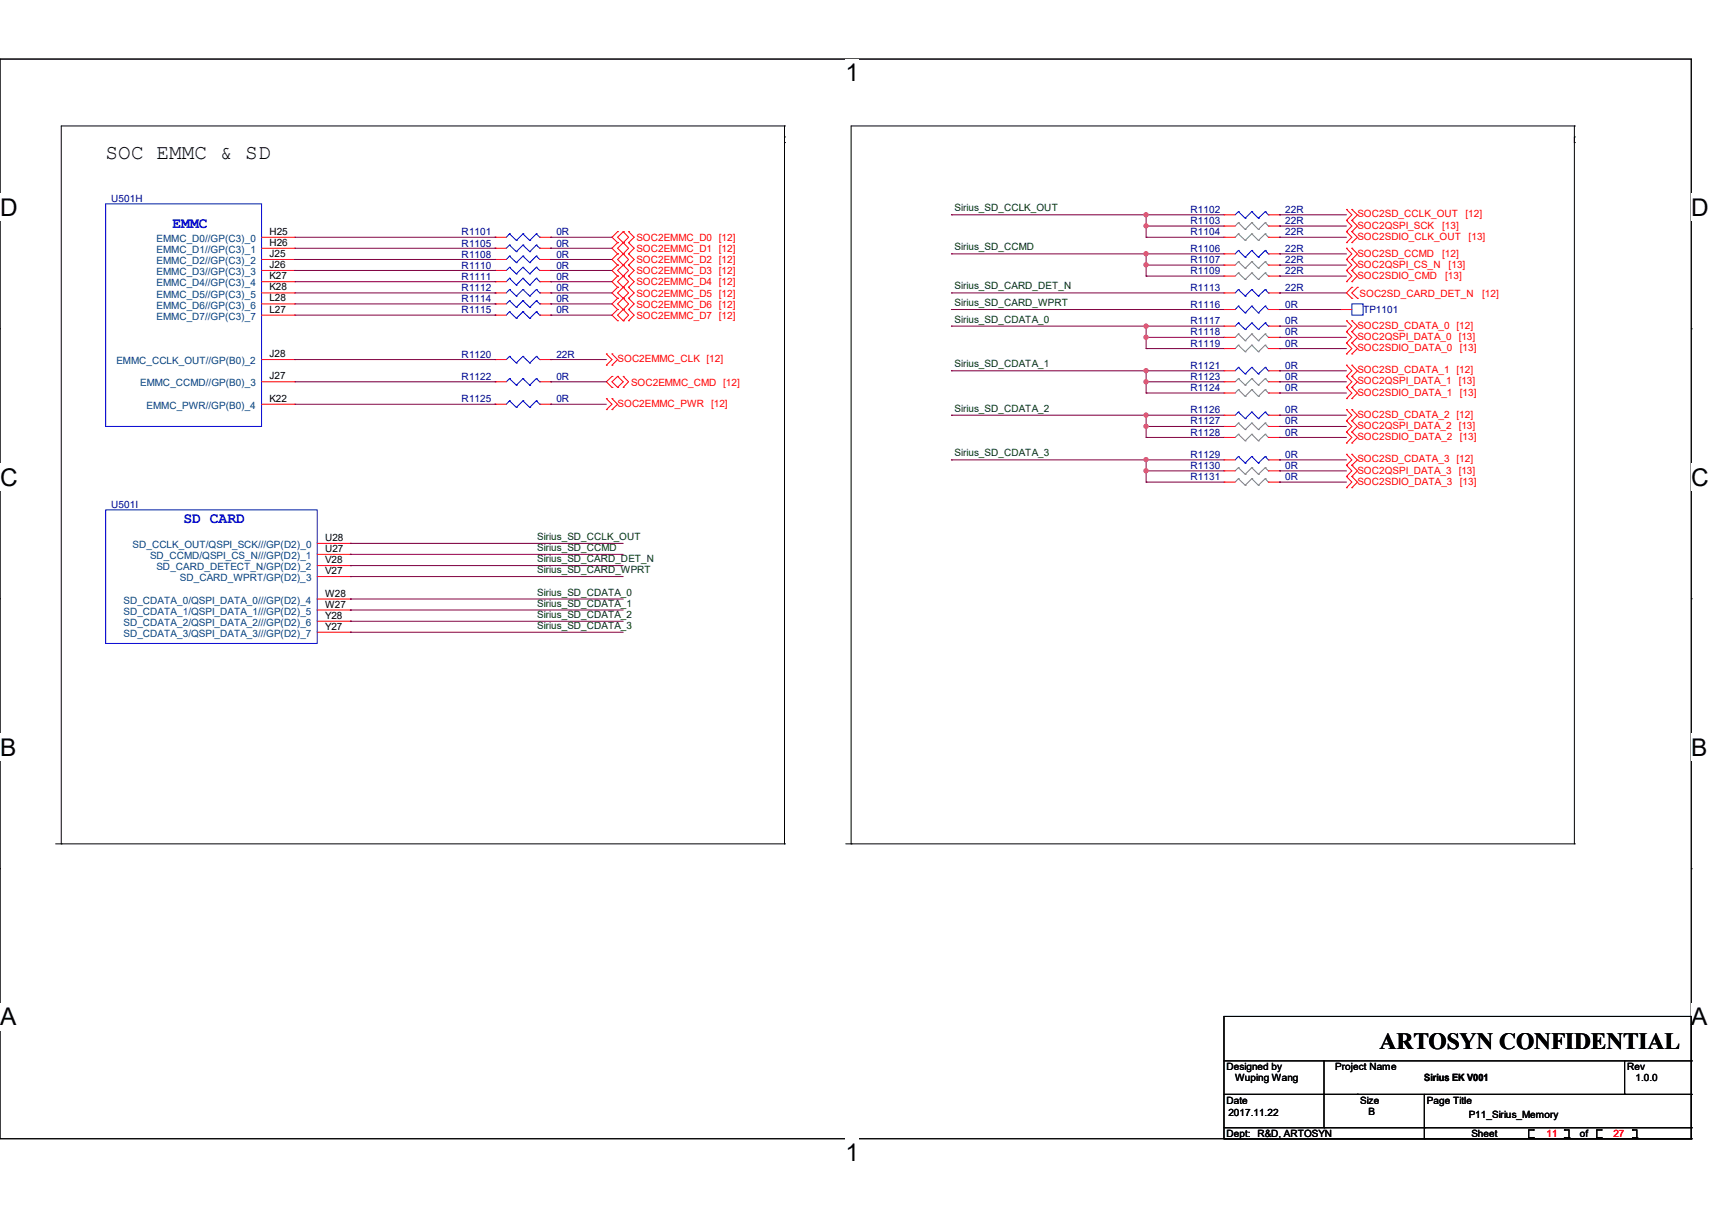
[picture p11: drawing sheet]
<svg xmlns="http://www.w3.org/2000/svg" width="297mm" height="210mm" viewBox="0 0 297 210" stroke-linecap="round" stroke-linejoin="round" font-family="sans-serif">
<path d="M0 10.2h293.4v187.3h-293.4z" fill="none" stroke="#000" stroke-width=".17"/>
<g fill="#fff">
<path d="M146.7 10.2h2.4v4.8h-2.4z"/>
<path d="M146.7 197.5h2.4v4.7h-2.4z"/>
<path d="M0 33.6h3v4.8h-3z"/>
<path d="M293.4 33.6h3.1v4.8h-3.1z"/>
<path d="M0 80.4h3v4.7h-3z"/>
<path d="M293.4 80.4h3.1v4.7h-3.1z"/>
</g>
<path d="M0 57h.1M293.4 57h.1" fill="none" stroke="#000" stroke-width=".17"/>
<g fill="#fff">
<path d="M0 127.2h2.8v4.8h-2.8z"/>
<path d="M293.4 127.2h2.8v4.8h-2.8z"/>
</g>
<path d="M0 103.8h.1M293.4 103.8h.1" fill="none" stroke="#000" stroke-width=".17"/>
<g fill="#fff">
<path d="M0 174h2.8v4.8h-2.8z"/>
<path d="M293.3 174h2.9v4.8h-2.9z"/>
</g>
<g fill="none" stroke="#000" stroke-width=".17">
<path d="M136.1 23.7h.1M136.1 21.8h.1M136.1 24.7h.1M136.1 21.8h-125.5v124.5M136.1 21.8v124.5M273.1 23.7h.1M273.1 21.8h.1M273.1 24.7h.1M273.1 21.8h-125.4v124.5M273.1 21.8v124.5M0 150.7h.1M9.7 146.3h126.4"/>
<path d="M10.6 146.3h.1M136.1 146.3h.1M146.7 146.3h126.4M147.7 146.3h.1M273.1 146.3h.1M293.4 150.7h.1M212.3 176.3h81.1v21.2h-81.1zM212.3 184h81.1M212.3 195.6h81.1M212.3 189.8h81.1M212.3 197.5h81.1M229.7 195.6h.1"/>
<path d="M229.7 184v11.6M235.5 189.8h.1M247.1 195.6h.1M247.1 197.5h.1M247.1 189.8v7.7M265.2 197.3h.1M265.2 197.3h.8M266 196h.1M266 197.3h.1M266 196h-.8v1.3M271.4 197.3h.1M271.4 196h.1"/>
<path d="M271.4 196h.8v1.3M271.4 197.3h.8M272.2 197.3h.1M277 197.3h.1M277 197.3h.8M277.8 196h.1M277.8 197.3h.1M277.8 196h-.8v1.3M281.9 189.8h.1M281.9 184v5.8M283.2 197.3h.1M283.2 196h.1"/>
<path d="M283.2 196h.8v1.3M283.2 197.3h.8M284 197.3h.1M293.4 184h.1M293.4 195.6h.1M293.4 189.8h.1M293.4 197.5h.1"/>
</g>
<g fill="none" stroke="#f00" stroke-width=".17">
<path d="M212.3 37.3h.1M212.3 39.2h.1M212.3 37.3h2M212.3 39.2h2M220 37.3h2M220 39.2h2M222 37.3h.1M222 39.2h.1M233.6 38.2h.1M233.6 36.3h.1M233.6 36.3l.9 1-.9 .9M233.6 38.2l.9 1-.9 1"/>
<path d="M234.5 38.2h.1M234.5 36.3h.1M234.5 36.3l1 1-1 .9M234.5 38.2l1 1-1 1M45.4 45h5.7M45.4 48.9h5.7M45.4 41.1h5.7M45.4 43.1h5.7M45.4 46.9h5.7M45.4 50.8h5.7M45.4 52.7h5.7M45.4 54.7h5.7"/>
<path d="M51.1 41.1h.1M51.1 43.1h.1M51.1 45h.1M51.1 46.9h.1M51.1 48.9h.1M51.1 50.8h.1M51.1 52.7h.1M51.1 54.7h.1M85.9 45h.1M85.9 48.9h.1M85.9 43.1h.1M85.9 46.9h.1"/>
<path d="M85.9 50.8h.1M85.9 41.1h.1M85.9 54.7h.1M85.9 52.7h.1M85.9 45h1.9M85.9 48.9h1.9M85.9 41.1h1.9M85.9 43.1h1.9M85.9 46.9h1.9M85.9 50.8h1.9M85.9 52.7h1.9M85.9 54.7h1.9"/>
<path d="M93.6 45h1.9M93.6 48.9h1.9M93.6 41.1h1.9M93.6 43.1h1.9M93.6 46.9h1.9M93.6 50.8h1.9M93.6 52.7h1.9M93.6 54.7h1.9M95.5 45h.1M95.5 48.9h.1M95.5 43.1h.1M95.5 46.9h.1"/>
<path d="M95.5 50.8h.1M95.5 41.1h.1M95.5 54.7h.1M95.5 52.7h.1M107.1 40.2h.1M107.1 42.1h.1M107.1 44h.1M107.1 46h.1M107.1 47.9h.1M107.1 49.8h.1M107.1 51.7h.1M107.1 53.7h.1"/>
<path d="M107.1 55.6h.1M107.1 40.2l-.9 .9 .9 1M107.1 42.1l-.9 1 .9 .9M107.1 44l-.9 1 .9 1M107.1 47.9l-.9 1 .9 .9M107.1 46l-.9 .9 .9 1M107.1 49.8l-.9 1 .9 .9M107.1 51.7l-.9 1 .9 1M107.1 53.7l-.9 1 .9 .9M108.1 42.1h.1M108.1 40.2h.1M108.1 44h.1"/>
<path d="M108.1 46h.1M108.1 47.9h.1M108.1 49.8h.1M108.1 51.7h.1M108.1 55.6h.1M108.1 53.7h.1M108.1 40.2l-1 .9 1 1M108.1 40.2l1 .9-2 2 1 .9M108.1 42.1l1 1-1 .9M108.1 44l-1 1 2 1.9-1 1M108.1 44l1 1-1 1M108.1 46l-1 .9 1 1"/>
<path d="M108.1 47.9l-1 1 1 .9M108.1 47.9l1 1-1 .9M108.1 49.8l-1 1 1 .9M108.1 49.8l1 1-2 1.9 1 1M108.1 53.7l-1 1 1 .9M108.1 53.7l1 1-1 .9M108.1 51.7l1 1-1 1M109.1 42.1h.1M109.1 40.2h.1M109.1 44h.1M109.1 46h.1M109.1 47.9h.1"/>
<path d="M109.1 49.8h.1M109.1 51.7h.1M109.1 55.6h.1M109.1 53.7h.1M109.1 40.2l.9 .9-.9 1M109.1 42.1l.9 1-.9 .9M109.1 47.9l.9 1-.9 .9M109.1 44l.9 1-.9 1M109.1 46l.9 .9-.9 1M109.1 51.7l.9 1-.9 1M109.1 49.8l.9 1-.9 .9M109.1 53.7l.9 1-.9 .9"/>
<path d="M212.3 47.9h.1M212.3 50.8h.1M212.3 58.5h.1M212.3 46h.1M212.3 41.1h.1M212.3 53.7h.1M212.3 44h.1M212.3 56.6h.1M212.3 47.9h2M212.3 41.1h2M212.3 50.8h2M212.3 58.5h2"/>
<path d="M212.3 53.7h2M212.3 46h2M212.3 44h2M212.3 56.6h2M220 47.9h2M220 41.1h2M220 50.8h2M220 58.5h2M220 53.7h2M220 46h2M220 44h2M220 56.6h2"/>
<path d="M222 47.9h.1M222 50.8h.1M222 58.5h.1M222 46h.1M222 41.1h.1M222 53.7h.1M222 44h.1M222 56.6h.1M232.6 53.7h.1M232.6 53.7h1.9M233.6 40.2h.1M233.6 42.1h.1"/>
<path d="M233.6 45h.1M233.6 43.1h.1M233.6 46.9h.1M233.6 48.9h.1M233.6 57.5h.1M233.6 55.6h.1M233.6 59.5h.1M233.6 40.2l.9 .9-.9 1M233.6 43.1l.9 .9-.9 1M233.6 45l.9 1-.9 .9M233.6 46.9l.9 1-.9 1M233.6 55.6l.9 1-.9 .9"/>
<path d="M233.6 57.5l.9 1-.9 1M233.6 59.5l.9 1-.9 .9M234.5 40.2h.1M234.5 42.1h.1M234.5 45h.1M234.5 43.1h.1M234.5 46.9h.1M234.5 48.9h.1M234.5 57.5h.1M234.5 55.6h.1M234.5 49.8h.1M234.5 51.7h.1"/>
<path d="M234.5 59.5h.1M234.5 40.2l1 .9-1 1M234.5 43.1l1 .9-1 1M234.5 45l1 1-1 .9M234.5 46.9l1 1-1 1M234.5 55.6l1 1-1 .9M234.5 49.8l-.9 1 .9 .9M234.5 57.5l1 1-1 1M234.5 59.5l1 1-1 .9M235.5 51.7h.1M235.5 49.8h.1M235.5 49.8l-1 1 1 .9"/>
<path d="M45.4 66.2h5.7M45.4 62.4h5.7M45.4 70.1h5.7M51.1 66.2h.1M51.1 62.4h.1M51.1 70.1h.1M85.9 70.1h.1M85.9 62.4h.1M85.9 66.2h.1M85.9 66.2h1.9M85.9 62.4h1.9M85.9 70.1h1.9"/>
<path d="M93.6 66.2h1.9M93.6 62.4h1.9M93.6 70.1h1.9M95.5 70.1h.1M95.5 62.4h.1M95.5 66.2h.1M105.2 63.3h.1M105.2 61.4h.1M105.2 71h.1M105.2 69.1h.1M105.2 61.4l1 1-1 .9M105.2 69.1l1 1-1 .9"/>
<path d="M106.2 63.3h.1M106.2 61.4h.1M106.2 65.3h.1M106.2 67.2h.1M106.2 71h.1M106.2 69.1h.1M106.2 61.4l.9 1-.9 .9M106.2 65.3l-1 .9 1 1M106.2 69.1l.9 1-.9 .9M107.1 67.2h.1M107.1 65.3h.1M107.1 65.3l-.9 .9 .9 1"/>
<path d="M107.1 65.3l1 .9-1 1M108.1 67.2h.1M108.1 65.3h.1M108.1 65.3l1 .9-1 1M212.3 72h.1M212.3 66.2h.1M212.3 64.3h.1M212.3 74h.1M212.3 60.5h.1M212.3 79.8h.1M212.3 75.9h.1M212.3 68.2h.1"/>
<path d="M212.3 66.2h2M212.3 72h2M212.3 64.3h2M212.3 74h2M212.3 60.5h2M212.3 79.8h2M212.3 75.9h2M212.3 68.2h2M220 66.2h2M220 72h2M220 64.3h2M220 74h2"/>
<path d="M220 60.5h2M220 79.8h2M220 75.9h2M220 68.2h2M222 72h.1M222 66.2h.1M222 64.3h.1M222 74h.1M222 60.5h.1M222 79.8h.1M222 75.9h.1M222 68.2h.1"/>
<path d="M233.6 61.4h.1M233.6 65.3h.1M233.6 63.3h.1M233.6 67.2h.1M233.6 69.1h.1M233.6 73h.1M233.6 71h.1M233.6 74.9h.1M233.6 76.8h.1M233.6 78.8h.1M233.6 63.3l.9 1-.9 1M233.6 65.3l.9 .9-.9 1"/>
<path d="M233.6 67.2l.9 1-.9 .9M233.6 71l.9 1-.9 1M233.6 73l.9 1-.9 .9M233.6 74.9l.9 1-.9 .9M233.6 78.8l.9 1-.9 .9M234.5 61.4h.1M234.5 65.3h.1M234.5 63.3h.1M234.5 67.2h.1M234.5 69.1h.1M234.5 73h.1M234.5 71h.1"/>
<path d="M234.5 74.9h.1M234.5 76.8h.1M234.5 78.8h.1M234.5 63.3l1 1-1 1M234.5 65.3l1 .9-1 1M234.5 67.2l1 1-1 .9M234.5 71l1 1-1 1M234.5 73l1 1-1 .9M234.5 74.9l1 1-1 .9M234.5 78.8l1 1-1 .9M55 98.1h5.8M55 100h5.8"/>
<path d="M55 94.2h5.8M55 96.1h5.8M60.8 98.1h.1M60.8 100h.1M60.8 94.2h.1M60.8 96.1h.1M212.3 81.7h.1M212.3 83.6h.1M212.3 81.7h2M212.3 83.6h2M220 81.7h2M220 83.6h2"/>
<path d="M222 81.7h.1M222 83.6h.1M233.6 80.7h.1M233.6 82.6h.1M233.6 84.6h.1M233.6 80.7l.9 1-.9 .9M233.6 82.6l.9 1-.9 1M234.5 80.7h.1M234.5 82.6h.1M234.5 84.6h.1M234.5 80.7l1 1-1 .9M234.5 82.6l1 1-1 1"/>
<path d="M55 103.9h5.8M55 105.8h5.8M55 107.7h5.8M55 109.6h5.8M60.8 103.9h.1M60.8 105.8h.1M60.8 107.7h.1M60.8 109.6h.1"/>
</g>
<g fill="none" stroke="#808080" stroke-width=".17">
<path d="M214.8 38.6h.1M214.8 38.6l-.5 .6M214.8 38.6l1.2 1.2M216 39.8h.1M217.2 38.6h.1M217.2 38.6l-1.2 1.2M217.2 38.6l1.1 1.2M218.3 39.8h.1M219.5 38.6h.1M219.5 38.6l-1.2 1.2M219.5 38.6l.5 .6M220 39.2h.1"/>
<path d="M214.8 47.3h.1M214.8 57.9h.1M214.8 45.4h.1M214.8 40.6h.1M214.8 59.9h.1M214.8 47.3l-.5 .6M214.8 47.3l1.2 1.2M214.8 57.9l-.5 .6M214.8 57.9l1.2 1.2M214.8 45.4l-.5 .6M214.8 45.4l1.2 1.1M214.8 40.6l-.5 .5"/>
<path d="M214.8 40.6l1.2 1.1M214.8 59.9l-.5 .6M214.8 59.9l1.2 1.1M216 48.5h.1M216 59.1h.1M216 46.5h.1M216 41.7h.1M217.2 47.3h.1M217.2 57.9h.1M217.2 45.4h.1M217.2 40.6h.1M217.2 59.9h.1"/>
<path d="M217.2 47.3l-1.2 1.2M217.2 47.3l1.1 1.2M217.2 57.9l-1.2 1.2M217.2 57.9l1.1 1.2M217.2 45.4l-1.2 1.1M217.2 45.4l1.1 1.1M217.2 40.6l-1.2 1.1M217.2 40.6l1.1 1.1M217.2 59.9l-1.2 1.1M217.2 59.9l1.1 1.1M218.3 48.5h.1M218.3 59.1h.1"/>
<path d="M218.3 46.5h.1M218.3 41.7h.1M219.5 47.3h.1M219.5 57.9h.1M219.5 45.4h.1M219.5 40.6h.1M219.5 59.9h.1M219.5 47.3l-1.2 1.2M219.5 47.3l.5 .6M219.5 57.9l-1.2 1.2M219.5 57.9l.5 .6M219.5 45.4l-1.2 1.1"/>
<path d="M219.5 45.4l.5 .6M219.5 40.6l-1.2 1.1M219.5 40.6l.5 .5M219.5 59.9l-1.2 1.1M219.5 59.9l.5 .6M220 47.9h.1M220 58.5h.1M220 46h.1M220 41.1h.1M214.8 65.7h.1M214.8 73.4h.1M214.8 75.3h.1"/>
<path d="M214.8 67.6h.1M214.8 65.7l-.5 .5M214.8 65.7l1.2 1.1M214.8 73.4l-.5 .6M214.8 73.4l1.2 1.1M214.8 75.3l-.5 .6M214.8 75.3l1.2 1.2M214.8 67.6l-.5 .6M214.8 67.6l1.2 1.1M216 66.8h.1M216 74.5h.1M216 61h.1"/>
<path d="M216 76.5h.1M216 68.7h.1M217.2 65.7h.1M217.2 73.4h.1M217.2 75.3h.1M217.2 67.6h.1M217.2 65.7l-1.2 1.1M217.2 65.7l1.1 1.1M217.2 73.4l-1.2 1.1M217.2 73.4l1.1 1.1M217.2 75.3l-1.2 1.2M217.2 75.3l1.1 1.2"/>
<path d="M217.2 67.6l-1.2 1.1M217.2 67.6l1.1 1.1M218.3 66.8h.1M218.3 74.5h.1M218.3 61h.1M218.3 76.5h.1M218.3 68.7h.1M219.5 65.7h.1M219.5 73.4h.1M219.5 75.3h.1M219.5 67.6h.1M219.5 65.7l-1.2 1.1"/>
<path d="M219.5 65.7l.5 .5M219.5 73.4l-1.2 1.1M219.5 73.4l.5 .6M219.5 75.3l-1.2 1.2M219.5 75.3l.5 .6M219.5 67.6l-1.2 1.1M219.5 67.6l.5 .6M220 66.2h.1M220 74h.1M220 60.5h.1M220 75.9h.1M220 68.2h.1"/>
<path d="M214.8 81.1h.1M214.8 83h.1M214.8 81.1l-.5 .6M214.8 81.1l1.2 1.2M214.8 83l-.5 .6M214.8 83l1.2 1.2M216 82.3h.1M216 84.2h.1M217.2 81.1h.1M217.2 83h.1M217.2 81.1l-1.2 1.2M217.2 81.1l1.1 1.2"/>
<path d="M217.2 83l-1.2 1.2M217.2 83l1.1 1.2M218.3 82.3h.1M218.3 84.2h.1M219.5 81.1h.1M219.5 83h.1M219.5 81.1l-1.2 1.2M219.5 81.1l.5 .6M219.5 83l-1.2 1.2M219.5 83l.5 .6M220 81.7h.1M220 83.6h.1"/>
</g>
<g fill="none" stroke="#00f" stroke-width=".17">
<path d="M18.3 35.3h27.1v38.7h-27.1zM214.8 36.7h.1M214.8 36.7l-.5 .6M214.8 36.7l1.2 1.1M216 37.8h.1M217.2 36.7h.1M217.2 36.7l-1.2 1.1M217.2 36.7l1.1 1.1M218.3 37.8h.1M219.5 36.7h.1M219.5 36.7l-1.2 1.1M219.5 36.7l.5 .6"/>
<path d="M220 37.3h.1M88.4 44.4h.1M88.4 48.3h.1M88.4 42.5h.1M88.4 46.4h.1M88.4 50.2h.1M88.4 40.6h.1M88.4 54.1h.1M88.4 52.2h.1M88.4 44.4l-.6 .6M88.4 44.4l1.2 1.2M88.4 48.3l-.6 .6"/>
<path d="M88.4 48.3l1.2 1.1M88.4 42.5l-.6 .6M88.4 42.5l1.2 1.1M88.4 46.4l-.6 .5M88.4 46.4l1.2 1.1M88.4 50.2l-.6 .6M88.4 50.2l1.2 1.2M88.4 40.6l-.6 .5M88.4 40.6l1.2 1.1M88.4 54.1l-.6 .6M88.4 54.1l1.2 1.1M88.4 52.2l-.6 .5"/>
<path d="M88.4 52.2l1.2 1.1M89.6 45.6h.1M89.6 49.4h.1M89.6 43.6h.1M89.6 47.5h.1M89.6 51.4h.1M89.6 41.7h.1M89.6 55.2h.1M89.6 53.3h.1M90.7 44.4h.1M90.7 48.3h.1M90.7 42.5h.1"/>
<path d="M90.7 46.4h.1M90.7 50.2h.1M90.7 40.6h.1M90.7 54.1h.1M90.7 52.2h.1M90.7 44.4l-1.1 1.2M90.7 44.4l1.2 1.2M90.7 48.3l-1.1 1.1M90.7 48.3l1.2 1.1M90.7 42.5l-1.1 1.1M90.7 42.5l1.2 1.1M90.7 46.4l-1.1 1.1"/>
<path d="M90.7 46.4l1.2 1.1M90.7 50.2l-1.1 1.2M90.7 50.2l1.2 1.2M90.7 40.6l-1.1 1.1M90.7 40.6l1.2 1.1M90.7 54.1l-1.1 1.1M90.7 54.1l1.2 1.1M90.7 52.2l-1.1 1.1M90.7 52.2l1.2 1.1M91.9 45.6h.1M91.9 49.4h.1M91.9 43.6h.1"/>
<path d="M91.9 47.5h.1M91.9 51.4h.1M91.9 41.7h.1M91.9 55.2h.1M91.9 53.3h.1M93 44.4h.1M93 48.3h.1M93 42.5h.1M93 46.4h.1M93 50.2h.1M93 40.6h.1M93 54.1h.1"/>
<path d="M93 52.2h.1M93 44.4l-1.1 1.2M93 44.4l.6 .6M93 48.3l-1.1 1.1M93 48.3l.6 .6M93 42.5l-1.1 1.1M93 42.5l.6 .6M93 46.4l-1.1 1.1M93 46.4l.6 .5M93 50.2l-1.1 1.2M93 50.2l.6 .6M93 40.6l-1.1 1.1"/>
<path d="M93 40.6l.6 .5M93 54.1l-1.1 1.1M93 54.1l.6 .6M93 52.2l-1.1 1.1M93 52.2l.6 .5M93.6 45h.1M93.6 48.9h.1M93.6 43.1h.1M93.6 46.9h.1M93.6 50.8h.1M93.6 41.1h.1M93.6 54.7h.1"/>
<path d="M93.6 52.7h.1M214.8 50.2h.1M214.8 53.1h.1M214.8 43.4h.1M214.8 56h.1M214.8 50.2l-.5 .6M214.8 50.2l1.2 1.2M214.8 53.1l-.5 .6M214.8 53.1l1.2 1.2M214.8 43.4l-.5 .6M214.8 43.4l1.2 1.2M214.8 56l-.5 .6"/>
<path d="M214.8 56l1.2 1.1M216 51.4h.1M216 54.3h.1M216 44.6h.1M216 57.1h.1M217.2 50.2h.1M217.2 53.1h.1M217.2 43.4h.1M217.2 56h.1M217.2 50.2l-1.2 1.2M217.2 50.2l1.1 1.2M217.2 53.1l-1.2 1.2"/>
<path d="M217.2 53.1l1.1 1.2M217.2 43.4l-1.2 1.2M217.2 43.4l1.1 1.2M217.2 56l-1.2 1.1M217.2 56l1.1 1.1M218.3 51.4h.1M218.3 54.3h.1M218.3 44.6h.1M218.3 57.1h.1M219.5 50.2h.1M219.5 53.1h.1M219.5 43.4h.1"/>
<path d="M219.5 56h.1M219.5 50.2l-1.2 1.2M219.5 50.2l.5 .6M219.5 53.1l-1.2 1.2M219.5 53.1l.5 .6M219.5 43.4l-1.2 1.2M219.5 43.4l.5 .6M219.5 56l-1.2 1.1M219.5 56l.5 .6M220 50.8h.1M220 53.7h.1M220 44h.1"/>
<path d="M220 56.6h.1M234.5 52.7h2v2h-2zM88.4 69.5h.1M88.4 61.8h.1M88.4 65.7h.1M88.4 69.5l-.6 .6M88.4 69.5l1.2 1.2M88.4 61.8l-.6 .6M88.4 61.8l1.2 1.1M88.4 65.7l-.6 .5M88.4 65.7l1.2 1.1M89.6 70.7h.1"/>
<path d="M89.6 62.9h.1M89.6 66.8h.1M90.7 69.5h.1M90.7 61.8h.1M90.7 65.7h.1M90.7 69.5l-1.1 1.2M90.7 69.5l1.2 1.2M90.7 61.8l-1.1 1.1M90.7 61.8l1.2 1.1M90.7 65.7l-1.1 1.1M90.7 65.7l1.2 1.1M91.9 70.7h.1"/>
<path d="M91.9 62.9h.1M91.9 66.8h.1M93 69.5h.1M93 61.8h.1M93 65.7h.1M93 69.5l-1.1 1.2M93 69.5l.6 .6M93 61.8l-1.1 1.1M93 61.8l.6 .6M93 65.7l-1.1 1.1M93 65.7l.6 .5M93.6 70.1h.1"/>
<path d="M93.6 62.4h.1M93.6 66.2h.1M214.8 71.5h.1M214.8 63.7h.1M214.8 79.2h.1M214.8 71.5l-.5 .5M214.8 71.5l1.2 1.1M214.8 63.7l-.5 .6M214.8 63.7l1.2 1.2M214.8 79.2l-.5 .6M214.8 79.2l1.2 1.1M216 72.6h.1"/>
<path d="M216 64.9h.1M217.2 71.5h.1M217.2 63.7h.1M217.2 79.2h.1M217.2 71.5l-1.2 1.1M217.2 71.5l1.1 1.1M217.2 63.7l-1.2 1.2M217.2 63.7l1.1 1.2M217.2 79.2l-1.2 1.1M217.2 79.2l1.1 1.1M218.3 72.6h.1M218.3 64.9h.1"/>
<path d="M219.5 71.5h.1M219.5 63.7h.1M219.5 79.2h.1M219.5 71.5l-1.2 1.1M219.5 71.5l.5 .5M219.5 63.7l-1.2 1.2M219.5 63.7l.5 .6M219.5 79.2l-1.2 1.1M219.5 79.2l.5 .6M220 72h.1M220 64.3h.1M220 79.8h.1"/>
<path d="M18.3 88.4h36.7v23.2h-36.7zM216 80.3h.1M218.3 80.3h.1"/>
</g>
<g fill="none" stroke="#800040" stroke-width=".17">
<path d="M165.1 37.3h.1M165.1 37.3h47.2M198.8 39.2h.1M198.8 37.3h.1M198.8 39.2h13.5M198.8 37.3v3.8M222 37.3h.1M222 39.2h.1M222 37.3h11.6M222 39.2h11.6M51.1 41.1h34.8M51.1 43.1h34.8"/>
<path d="M51.1 45h34.8M51.1 46.9h34.8M51.1 48.9h34.8M51.1 50.8h34.8M51.1 52.7h34.8M51.1 54.7h34.8M85.9 41.1h.1M85.9 43.1h.1M85.9 45h.1M85.9 46.9h.1M85.9 48.9h.1M85.9 50.8h.1"/>
<path d="M85.9 52.7h.1M85.9 54.7h.1M95.5 41.1h.1M95.5 43.1h.1M95.5 45h.1M95.5 46.9h.1M95.5 48.9h.1M95.5 50.8h.1M95.5 54.7h.1M95.5 52.7h.1M95.5 41.1h10.7M95.5 43.1h10.7"/>
<path d="M95.5 45h10.7M95.5 46.9h10.7M95.5 48.9h10.7M95.5 50.8h10.7M95.5 52.7h10.7M95.5 54.7h10.7M165.1 50.8h.1M165.1 53.7h.1M165.1 44h.1M165.1 56.6h.1M165.1 50.8h47.2M165.1 53.7h47.2"/>
<path d="M165.1 44h47.2M165.1 56.6h47.2M198.8 41.1h.1M198.8 46h.1M198.8 44h.1M198.8 47.9h.1M198.8 58.5h.1M198.8 56.6h.1M198.8 41.1h13.5M198.8 44v3.9M198.8 56.6v3.9M198.8 46h13.5"/>
<path d="M198.8 47.9h13.5M198.8 58.5h13.5M222 41.1h.1M222 44h.1M222 46h.1M222 47.9h.1M222 50.8h.1M222 53.7h.1M222 56.6h.1M222 58.5h.1M222 41.1h11.6M222 50.8h11.6"/>
<path d="M222 53.7h10.6M222 44h11.6M222 56.6h11.6M222 46h11.6M222 47.9h11.6M222 58.5h11.6M51.1 62.4h34.8M51.1 66.2h34.8M51.1 70.1h34.8M85.9 62.4h.1M85.9 66.2h.1M85.9 70.1h.1"/>
<path d="M95.5 62.4h.1M95.5 66.2h.1M95.5 70.1h.1M95.5 62.4h9.7M95.5 66.2h9.7M95.5 70.1h9.7M165.1 64.3h.1M165.1 72h.1M165.1 79.8h.1M165.1 64.3h47.2M165.1 72h47.2M165.1 79.8h47.2"/>
<path d="M198.8 60.5h.1M198.8 66.2h.1M198.8 64.3h.1M198.8 68.2h.1M198.8 74h.1M198.8 72h.1M198.8 75.9h.1M198.8 79.8h.1M198.8 66.2h13.5M198.8 64.3v3.9M198.8 72v3.9M198.8 79.8v3.8"/>
<path d="M198.8 60.5h13.5M198.8 68.2h13.5M198.8 74h13.5M198.8 75.9h13.5M222 60.5h.1M222 64.3h.1M222 66.2h.1M222 68.2h.1M222 72h.1M222 74h.1M222 75.9h.1M222 79.8h.1"/>
<path d="M222 66.2h11.6M222 64.3h11.6M222 72h11.6M222 79.8h11.6M222 60.5h11.6M222 68.2h11.6M222 74h11.6M222 75.9h11.6M60.8 98.1h.1M60.8 100h.1M60.8 94.2h.1M60.8 96.1h.1"/>
<path d="M60.8 98.1h47.3M60.8 100h47.3M60.8 94.2h47.3M60.8 96.1h47.3M198.8 81.7h.1M198.8 83.6h.1M198.8 81.7h13.5M198.8 83.6h13.5M222 81.7h.1M222 83.6h.1M222 81.7h11.6M222 83.6h11.6"/>
<path d="M60.8 103.9h.1M60.8 105.8h.1M60.8 107.7h.1M60.8 109.6h.1M60.8 103.9h47.3M60.8 105.8h47.3M60.8 107.7h47.3M60.8 109.6h47.3"/>
</g>
<g fill="#f0f" stroke="#f0f" stroke-width=".17">
<circle cx="198.8" cy="37.3" r=".36"/>
<circle cx="198.8" cy="44" r=".36"/>
<circle cx="198.8" cy="64.3" r=".36"/>
<circle cx="198.8" cy="72" r=".36"/>
<circle cx="198.8" cy="39.2" r=".36"/>
<circle cx="198.8" cy="45.9" r=".36"/>
<circle cx="198.8" cy="58.5" r=".36"/>
<circle cx="198.8" cy="56.6" r=".36"/>
<circle cx="198.8" cy="66.2" r=".36"/>
<circle cx="198.8" cy="73.9" r=".36"/>
<circle cx="198.8" cy="81.6" r=".36"/>
<circle cx="198.8" cy="79.7" r=".36"/>
</g>
<g font-size="4.2">
<text x="146.7" y="14.1">1</text>
<text x="0" y="37.4">D</text>
<text x="293.4" y="37.4">D</text>
<text x="0" y="84.2">C</text>
<text x="293.4" y="84.2">C</text>
<text x="0" y="131">B</text>
<text x="293.4" y="131">B</text>
<text x="0" y="177.8">A</text>
<text x="293.4" y="177.8">A</text>
<text x="146.7" y="201.3">1</text>
</g>
<text font-size="4" x="239.4" y="181.9">ARTOSYN CONFIDENTIAL</text>
<text font-size="3.6" x="18.3" y="27.6">SOC EMMC &amp; SD</text>
<g font-size="2.7" fill="#00f">
<text x="29.9" y="39.5">EMMC</text>
<text x="31.8" y="90.7">SD CARD</text>
</g>
<g font-size="1.7" fill="#000080">
<text x="19.3" y="35">U501H</text>
<text x="80.1" y="40.8">R1101</text>
<text x="96.5" y="40.8">0R</text>
<text x="206.5" y="37">R1102</text>
<text x="206.5" y="40.8">R1104</text>
<text x="206.5" y="38.9">R1103</text>
<text x="223" y="37">22R</text>
<text x="223" y="40.8">22R</text>
<text x="223" y="38.9">22R</text>
<text x="80.1" y="44.7">R1108</text>
<text x="80.1" y="42.8">R1105</text>
<text x="80.1" y="46.6">R1110</text>
<text x="96.5" y="44.7">0R</text>
<text x="96.5" y="42.8">0R</text>
<text x="96.5" y="46.6">0R</text>
<text x="206.5" y="47.6">R1109</text>
<text x="206.5" y="45.6">R1107</text>
<text x="206.5" y="43.7">R1106</text>
<text x="223" y="47.6">22R</text>
<text x="223" y="45.6">22R</text>
<text x="223" y="43.7">22R</text>
<text x="80.1" y="48.5">R1111</text>
<text x="80.1" y="50.5">R1112</text>
<text x="80.1" y="52.4">R1114</text>
<text x="96.5" y="48.5">0R</text>
<text x="96.5" y="50.5">0R</text>
<text x="96.5" y="52.4">0R</text>
<text x="206.5" y="50.5">R1113</text>
<text x="206.5" y="53.3">R1116</text>
<text x="223" y="50.5">22R</text>
<text x="223" y="53.3">0R</text>
<text x="80.1" y="54.3">R1115</text>
<text x="96.5" y="54.3">0R</text>
<text x="206.5" y="58.2">R1118</text>
<text x="206.5" y="56.3">R1117</text>
<text x="223" y="58.2">0R</text>
<text x="223" y="56.3">0R</text>
<text x="236.5" y="54.3">TP1101</text>
<text x="80.1" y="62.1">R1120</text>
<text x="80.1" y="65.9">R1122</text>
<text x="96.5" y="62.1">22R</text>
<text x="96.5" y="65.9">0R</text>
<text x="206.5" y="65.9">R1123</text>
<text x="206.5" y="64">R1121</text>
<text x="206.5" y="60.1">R1119</text>
<text x="223" y="65.9">0R</text>
<text x="223" y="64">0R</text>
<text x="223" y="60.1">0R</text>
<text x="80.1" y="69.8">R1125</text>
<text x="96.5" y="69.8">0R</text>
<text x="206.5" y="71.7">R1126</text>
<text x="206.5" y="67.8">R1124</text>
<text x="223" y="71.7">0R</text>
<text x="223" y="67.8">0R</text>
<text x="206.5" y="73.6">R1127</text>
<text x="206.5" y="75.6">R1128</text>
<text x="223" y="73.6">0R</text>
<text x="223" y="75.6">0R</text>
<text x="206.5" y="81.4">R1130</text>
<text x="206.5" y="83.3">R1131</text>
<text x="206.5" y="79.4">R1129</text>
<text x="223" y="81.4">0R</text>
<text x="223" y="83.3">0R</text>
<text x="223" y="79.4">0R</text>
<text x="19.3" y="88.1">U501I</text>
</g>
<g font-size="1.7" fill="#004080">
<text x="27.2" y="42">EMMC_D0//GP(C3)_0</text>
<text x="27.2" y="43.9">EMMC_D1//GP(C3)_1</text>
<text x="27.2" y="45.8">EMMC_D2//GP(C3)_2</text>
<text x="27.2" y="47.7">EMMC_D3//GP(C3)_3</text>
<text x="27.2" y="49.7">EMMC_D4//GP(C3)_4</text>
<text x="27.2" y="51.6">EMMC_D5//GP(C3)_5</text>
<text x="27.2" y="53.5">EMMC_D6//GP(C3)_6</text>
<text x="27.2" y="55.5">EMMC_D7//GP(C3)_7</text>
<text x="20.2" y="63.2">EMMC_CCLK_OUT//GP(B0)_2</text>
<text x="24.3" y="67">EMMC_CCMD//GP(B0)_3</text>
<text x="25.4" y="70.9">EMMC_PWR//GP(B0)_4</text>
<text x="23" y="95">SD_CCLK_OUT/QSPI_SCK///GP(D2)_0</text>
<text x="26" y="96.9">SD_CCMD/QSPI_CS_N///GP(D2)_1</text>
<text x="27.1" y="98.9">SD_CARD_DETECT_N/GP(D2)_2</text>
<text x="31.2" y="100.8">SD_CARD_WPRT/GP(D2)_3</text>
<text x="21.4" y="104.7">SD_CDATA_0/QSPI_DATA_0///GP(D2)_4</text>
<text x="21.4" y="106.6">SD_CDATA_1/QSPI_DATA_1///GP(D2)_5</text>
<text x="21.4" y="108.5">SD_CDATA_2/QSPI_DATA_2///GP(D2)_6</text>
<text x="21.4" y="110.4">SD_CDATA_3/QSPI_DATA_3///GP(D2)_7</text>
</g>
<g font-size="1.7">
<text x="46.7" y="40.7">H25</text>
<text x="46.7" y="42.6">H26</text>
<text x="46.7" y="44.6">J25</text>
<text x="46.7" y="46.5">J26</text>
<text x="46.7" y="48.4">K27</text>
<text x="46.7" y="50.4">K28</text>
<text x="46.7" y="52.3">L28</text>
<text x="46.7" y="54.2">L27</text>
<text x="46.7" y="65.8">J27</text>
<text x="46.7" y="61.9">J28</text>
<text x="46.7" y="69.7">K22</text>
<text x="56.4" y="93.8">U28</text>
<text x="56.4" y="95.7">U27</text>
<text x="56.4" y="97.7">V28</text>
<text x="56.4" y="99.6">V27</text>
<text x="56.4" y="103.5">W28</text>
<text x="56.4" y="105.4">W27</text>
<text x="56.4" y="107.3">Y28</text>
<text x="56.4" y="109.2">Y27</text>
<text x="212.8" y="185.6">Designed by</text>
<text x="231.6" y="185.6">Project Name</text>
<text x="282.3" y="185.6">Rev</text>
<text x="212.8" y="191.4">Date</text>
<text x="214.3" y="187.5">Wuping Wang</text>
<text x="236" y="191.4">Size</text>
<text x="247.1" y="187.5">Sirius EK V001</text>
<text x="247.6" y="191.4">Page Title</text>
<text x="283.8" y="187.5">1.0.0</text>
<text x="212.8" y="197.2">Dept: R&amp;D, ARTOSYN</text>
<text x="213.1" y="193.5">2017.11.22</text>
<text x="237.4" y="193.3">B</text>
<text x="254.8" y="193.9">P11_Sirius_Memory</text>
<text x="255.3" y="197.2">Sheet</text>
<text x="274.1" y="197.2">of</text>
</g>
<g font-size="1.7" fill="#f00">
<text x="110.4" y="41.8">SOC2EMMC_D0 [12]</text>
<text x="235.5" y="37.7">SOC2SD_CCLK_OUT</text>
<text x="235.5" y="39.7">SOC2QSPI_SCK</text>
<text x="235.5" y="41.6">SOC2SDIO_CLK_OUT</text>
<text x="250.2" y="39.7">[13]</text>
<text x="254.2" y="37.7">[12]</text>
<text x="254.8" y="41.6">[13]</text>
<text x="110.4" y="43.7">SOC2EMMC_D1 [12]</text>
<text x="110.4" y="45.6">SOC2EMMC_D2 [12]</text>
<text x="110.4" y="47.6">SOC2EMMC_D3 [12]</text>
<text x="235.5" y="44.5">SOC2SD_CCMD</text>
<text x="235.5" y="46.4">SOC2QSPI_CS_N</text>
<text x="250.2" y="44.5">[12]</text>
<text x="251.3" y="46.4">[13]</text>
<text x="110.4" y="49.5">SOC2EMMC_D4 [12]</text>
<text x="110.4" y="51.4">SOC2EMMC_D5 [12]</text>
<text x="110.4" y="53.3">SOC2EMMC_D6 [12]</text>
<text x="235.5" y="48.3">SOC2SDIO_CMD</text>
<text x="235.9" y="51.4">SOC2SD_CARD_DET_N</text>
<text x="250.7" y="48.3">[13]</text>
<text x="257.1" y="51.4">[12]</text>
<text x="110.4" y="55.3">SOC2EMMC_D7 [12]</text>
<text x="235.5" y="57">SOC2SD_CDATA_0 [12]</text>
<text x="235.5" y="59">SOC2QSPI_DATA_0 [13]</text>
<text x="107.1" y="62.8">SOC2EMMC_CLK [12]</text>
<text x="235.5" y="60.9">SOC2SDIO_DATA_0</text>
<text x="235.5" y="64.7">SOC2SD_CDATA_1 [12]</text>
<text x="253.3" y="60.9">[13]</text>
<text x="107.1" y="70.5">SOC2EMMC_PWR [12]</text>
<text x="109.5" y="66.9">SOC2EMMC_CMD [12]</text>
<text x="235.5" y="66.7">SOC2QSPI_DATA_1 [13]</text>
<text x="235.5" y="68.6">SOC2SDIO_DATA_1</text>
<text x="253.3" y="68.6">[13]</text>
<text x="235.5" y="72.5">SOC2SD_CDATA_2 [12]</text>
<text x="235.5" y="74.4">SOC2QSPI_DATA_2 [13]</text>
<text x="235.5" y="76.3">SOC2SDIO_DATA_2</text>
<text x="253.3" y="76.3">[13]</text>
<text x="235.5" y="80.2">SOC2SD_CDATA_3 [12]</text>
<text x="235.5" y="82.1">SOC2QSPI_DATA_3 [13]</text>
<text x="235.5" y="84">SOC2SDIO_DATA_3</text>
<text x="253.3" y="84">[13]</text>
<text x="268.3" y="197.2">11</text>
<text x="279.9" y="197.2">27</text>
</g>
<g font-size="1.7" fill="#004000">
<text x="165.6" y="36.7">Sirius_SD_CCLK_OUT</text>
<text x="165.6" y="43.4">Sirius_SD_CCMD</text>
<text x="165.6" y="50.2">Sirius_SD_CARD_DET_N</text>
<text x="165.6" y="53.1">Sirius_SD_CARD_WPRT</text>
<text x="165.6" y="56">Sirius_SD_CDATA_0</text>
<text x="165.6" y="63.7">Sirius_SD_CDATA_1</text>
<text x="165.6" y="71.4">Sirius_SD_CDATA_2</text>
<text x="165.6" y="79.2">Sirius_SD_CDATA_3</text>
<text x="93.2" y="93.6">Sirius_SD_CCLK_OUT</text>
<text x="93.2" y="95.5">Sirius_SD_CCMD</text>
<text x="93.2" y="97.5">Sirius_SD_CARD_DET_N</text>
<text x="93.2" y="99.4">Sirius_SD_CARD_WPRT</text>
<text x="93.2" y="103.3">Sirius_SD_CDATA_0</text>
<text x="93.2" y="105.2">Sirius_SD_CDATA_1</text>
<text x="93.2" y="107.1">Sirius_SD_CDATA_2</text>
<text x="93.2" y="109">Sirius_SD_CDATA_3</text>
</g>
</svg>
